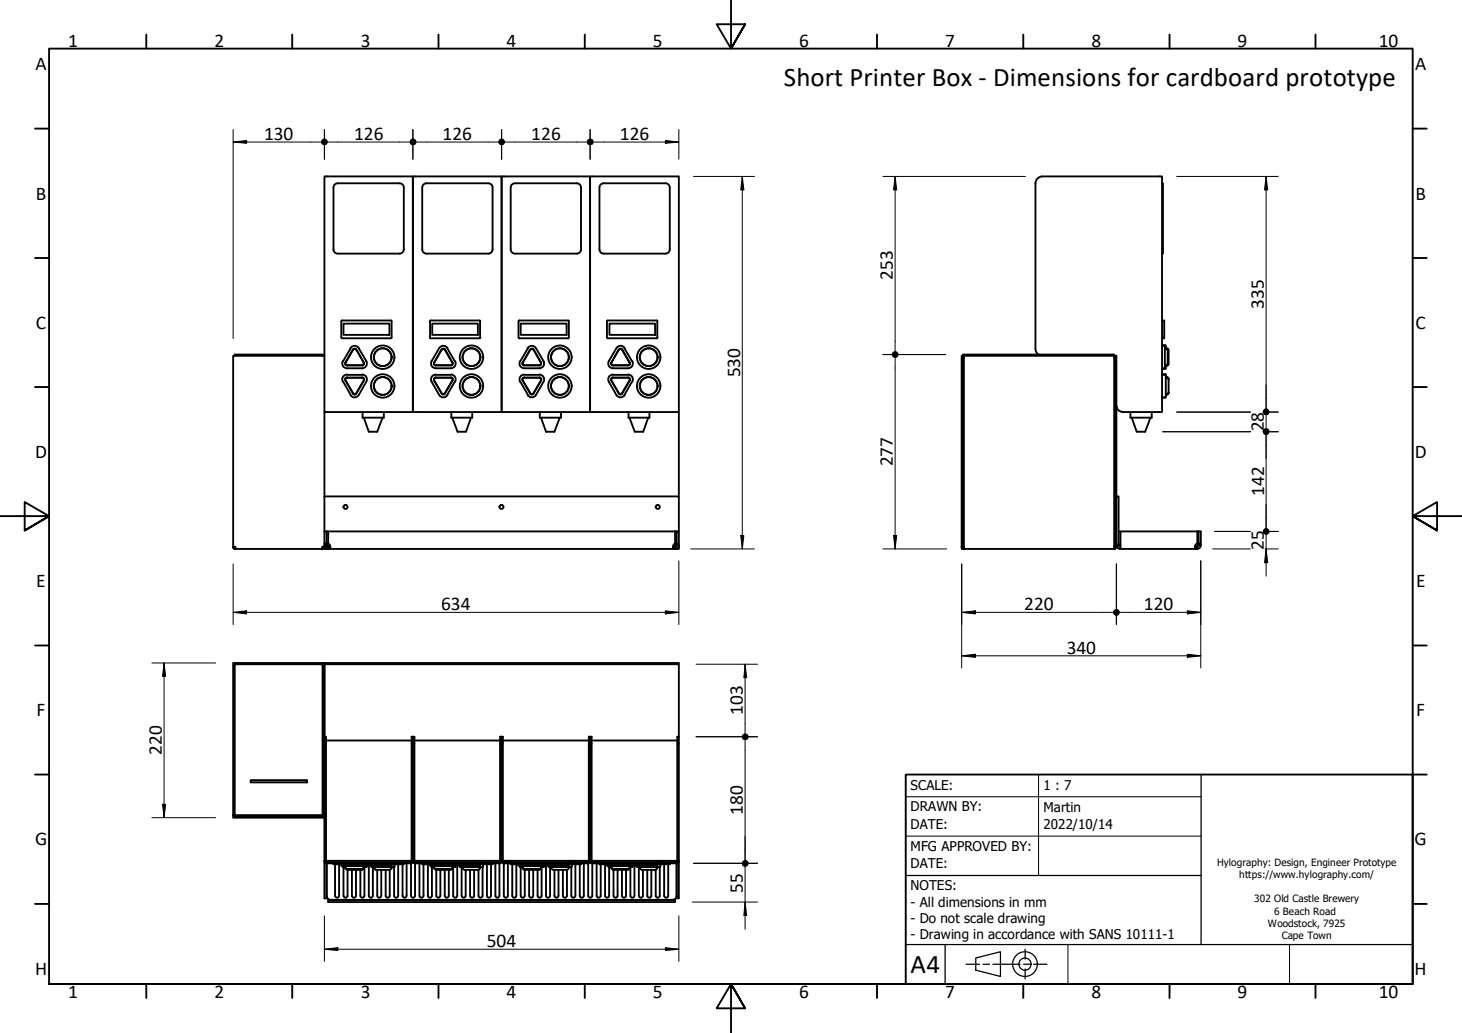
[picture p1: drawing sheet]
<svg xmlns="http://www.w3.org/2000/svg" width="297mm" height="210mm" viewBox="0 0 297 210" stroke-linecap="round" stroke-linejoin="round" font-family="sans-serif">
<!-- layer: Visible (Hylo) -->
<g fill="none" stroke="#000" stroke-width=".38">
<path d="M65.9 35.8h18v47.9h-18zM67.8 38.1v12.6a.86 .86 0 0 0 .8 .8h12.6M81.2 37.2a.86 .86 0 0 1 .8 .9M81.2 37.2h-12.6a.86 .86 0 0 0-.8 .9M82 38.1v12.6a.86 .86 0 0 1-.8 .8M83.9 35.8h18v47.9h-18zM85.8 38.1v12.6a.86 .86 0 0 0 .8 .8M86.6 37.2h12.6a.86 .86 0 0 1 .9 .9M86.6 37.2a.86 .86 0 0 0-.8 .9M100.1 38.1v12.6a.86 .86 0 0 1-.9 .8h-12.6M101.9 35.8h18v47.9h-18zM103.8 38.1v12.6a.86 .86 0 0 0 .8 .8h12.6"/>
<path d="M117.2 37.2a.86 .86 0 0 1 .8 .9M117.2 37.2h-12.6a.86 .86 0 0 0-.8 .9M118 38.1v12.6a.86 .86 0 0 1-.8 .8M119.9 35.8h18v47.9h-18zM121.8 38.1v12.6a.86 .86 0 0 0 .9 .8M122.6 37.2h12.6a.86 .86 0 0 1 .9 .9M122.7 37.2a.86 .86 0 0 0-.9 .9M136.1 38.1v12.6a.86 .86 0 0 1-.9 .8h-12.6M210.4 37.2v33.7a1.43 1.43 0 0 0 .6 1.2M211.8 35.8a1.43 1.43 0 0 0-1.4 1.5M211.8 35.8h24.3v47.9h-8.1M236.1 37.2h.2v14.3h-.2"/>
<path d="M47.7 72.3v-.3h17.8v.3M65.9 72.3h-18.5v38.8h.4v.4h17.7v-.4h.5M69.3 65.3v3.3l.2 .1h9.9M69.7 73.4a.98 .98 0 0 0 .8 1.4M69.7 77.6l1.5 2.6M69.8 65.8h9.3v2.2h-9.3zM70.2 73.6v.5l.3 .2M70.2 73.7a.35 .35 0 0 0 .3 .5M70.2 77.3l1.6 2.6M70.5 76.7a.35 .35 0 0 0-.3 .6M70.5 76.1a.98 .98 0 0 0-.8 1.5M70.5 76.7l-.2 .1-.2 .4 1.6 2.7"/>
<path d="M70.5 74.2h3.1M70.5 76.7h3.1M70.5 74.8h3.1M70.5 76.2h3.1M70.5 74.3h3.1M71.2 70.8a.98 .98 0 0 1 1.7 0l1.5 2.6M71.2 70.8l-1.5 2.6M71.7 80l.3 .2 .4-.2M71.7 71l.3-.2 .4 .2M71.7 71l-1.5 2.7M71.7 79.9a.35 .35 0 0 0 .6 0M71.7 71.1a.35 .35 0 0 1 .6 0"/>
<path d="M71.8 71l-1.6 2.7M72.4 71l1.5 2.7M73.6 76.7a.35 .35 0 0 1 .3 .6M73.6 76.7l.2 .1 .2 .4-1.6 2.7M73.6 76.1a.98 .98 0 0 1 .8 1.5l-1.5 2.6a.98 .98 0 0 1-1.7 .1M73.9 73.7a.35 .35 0 0 1-.3 .5M73.9 73.6v.5l-.3 .2M74.4 73.4a.98 .98 0 0 1-.8 1.4M79.4 65.1l.2 .2M79.4 65.1h-9.9l-.2 .2M79.6 65.3v3.3l-.2 .1M87.3 68.6l.2 .1"/>
<path d="M87.4 65.3v3.3M87.5 65.1l-.2 .2M87.5 65.1h9.9l.2 .2M87.7 77.6l1.5 2.6M87.7 73.4a.98 .98 0 0 0 .9 1.4h3a.98 .98 0 0 0 .9-1.4M87.8 65.8h9.3v2.2h-9.3zM88.2 73.6v.5l.3 .2 3.2-.1 .3-.3v-.3M88.2 77.3a.35 .35 0 0 1 .3-.6h3.1a.35 .35 0 0 1 .3 .6M88.5 76.2h3.1M88.6 76.7l-.3 .1-.2 .4 1.6 2.7M88.6 76.1a.98 .98 0 0 0-.9 1.5M89.2 70.8l-1.5 2.6"/>
<path d="M89.2 70.8a.98 .98 0 0 1 1.7 0M89.7 80l.4 .2 .3-.2M89.7 71l.4-.2 .3 .2M89.7 71l-1.5 2.7M89.8 79.9a.35 .35 0 0 0 .6 0M89.8 71.1a.35 .35 0 0 1 .6 0M90.4 71l1.5 2.7v.3l-.3 .2h-3a.35 .35 0 0 1-.4-.5M90.4 71l1.5 2.7M90.9 70.8l1.5 2.6M91.6 76.7l.3 .1 .1 .4-1.6 2.7M91.6 76.1a.98 .98 0 0 1 .9 1.5M91.9 77.3l-1.5 2.6"/>
<path d="M92.4 77.6l-1.5 2.6M97.5 65.3v3.3M97.6 68.6l-.2 .1h-9.9M105.3 65.3v3.3l.2 .1h9.9M105.7 73.4a.98 .98 0 0 0 .8 1.4M105.7 77.6l1.6 2.6M105.8 65.8h9.3v2.2h-9.3zM106.2 73.6v.5l.3 .2M106.2 73.7a.35 .35 0 0 0 .3 .5M106.2 77.3l1.6 2.6M106.5 76.7a.35 .35 0 0 0-.3 .6M106.5 76.1a.98 .98 0 0 0-.8 1.5"/>
<path d="M106.5 76.7l-.2 .1-.2 .4 1.6 2.7M106.6 74.2h3M106.6 76.7h3M106.6 74.8h3M106.6 76.2h3M106.6 74.3h3M107.2 70.8a.98 .98 0 0 1 1.7 0l1.5 2.6M107.3 70.8l-1.6 2.6M107.7 80l.3 .2 .4-.2M107.7 71l.3-.2 .4 .2M107.7 71l-1.5 2.7M107.7 79.9a.35 .35 0 0 0 .6 0"/>
<path d="M107.7 71.1a.35 .35 0 0 1 .6 0M107.8 71l-1.6 2.7M108.4 71l1.5 2.7M109.6 76.7a.35 .35 0 0 1 .3 .6M109.6 76.7l.2 .1 .2 .4-1.6 2.7M109.6 76.1a.98 .98 0 0 1 .8 1.5l-1.5 2.6a.98 .98 0 0 1-1.7 .1M109.9 73.7a.35 .35 0 0 1-.3 .5M109.9 73.6v.5l-.3 .2M110.4 73.4a.98 .98 0 0 1-.8 1.4M115.4 65.1l.2 .2M115.4 65.1h-9.9l-.2 .2M115.6 65.3v3.3l-.2 .1"/>
<path d="M123.3 65.3v3.3l.2 .1M123.5 65.1l-.2 .2M123.5 65.1h9.9l.2 .2M123.7 73.4a.98 .98 0 0 0 .9 1.4h3a.98 .98 0 0 0 .9-1.4M123.8 65.8h9.3v2.2h-9.3zM124.2 73.6v.5l.3 .2 3.2-.1 .3-.3v-.3M124.3 77.3a.35 .35 0 0 1 .2-.6h3.1a.35 .35 0 0 1 .3 .6M124.5 76.2h3.1M124.6 76.1a.98 .98 0 0 0-.9 1.5l1.5 2.6a.98 .98 0 0 0 1.7 .1M124.6 76.7l-.3 .1-.2 .4 1.6 2.7M125.7 80l.4 .2 .3-.2M125.7 71l.4-.2 .3 .2"/>
<path d="M125.7 71l-1.5 2.7M125.8 79.9a.35 .35 0 0 0 .6 0M125.8 71.1a.35 .35 0 0 1 .6 0M126.4 71l1.5 2.7v.3l-.3 .2h-3a.35 .35 0 0 1-.3-.5M126.4 71l1.6 2.7M126.9 70.8l1.5 2.6M126.9 70.8a.98 .98 0 0 0-1.7 0l-1.5 2.6M127.6 76.7l.3 .1 .1 .4-1.6 2.7M127.6 76.1a.98 .98 0 0 1 .9 1.5M127.9 77.3l-1.5 2.6M128.4 77.6l-1.5 2.6M133.5 65.3v3.3"/>
<path d="M133.6 68.6l-.2 .1h-9.9M195.6 72.7h.2M195.6 72.5h.2M195.8 72.3h-.2v-.3h30.8v.3M226.3 72.5l.3 .2M226.4 72.3h-30.6v38.8M226.4 72.7h.2M226.4 72.3v38.8M226.4 72.2l.2 .1M236.1 65.1h.4v3.6h-.4M236.1 70.3h.5l.1 .1M236.1 76.2h.6"/>
<path d="M236.1 75h.6M236.1 70.1h.6M236.1 76h.6M236.7 70.9a.42 .42 0 0 1 .5 .4M236.7 70.4v4.3M236.7 76.1l.2 .2M236.7 70.1l.2 .2M236.7 76l.2 .1M236.7 74.7l-.1 .1h-.5M236.9 76.7a.42 .42 0 0 1 .5 .4M236.9 76.3v4.4l-.2 .1M236.9 70.8a.42 .42 0 0 1 .5 .3"/>
<path d="M236.9 74.2v.6l-.2 .2M236.9 76.6a.42 .42 0 0 1 .5 .4M236.9 70.3v.6M236.9 76.2v.1M237.2 71.2v2.7M237.2 73.9a.42 .42 0 0 1-.5 .3M237.4 71.2v2.8a.42 .42 0 0 1-.5 .3M237.4 77v2.8a.42 .42 0 0 1-.5 .4M237.4 79.8a.42 .42 0 0 1-.5 .3M65.9 83.7v24.3M73.7 83.7v1.2h4.3v-1.2M73.9 84.9l1 2.8h1.7l1.1-2.8"/>
<path d="M89.2 80.3a.98 .98 0 0 0 1.7 0M91.7 83.7v1.2h4.2v-1.2M91.9 84.9l1.1 2.8h1.7l1-2.8M109.7 83.7v1.2h4.3v-1.2M109.9 84.9l1 2.8h1.7l1.1-2.8M127.7 83.7v1.2h4.3v-1.2M127.9 84.9l1.1 2.8h1.7l1-2.8M137.9 83.7v17.2M226.9 82.6a1.11 1.11 0 0 0 1.1 1.1M229.7 83.7v1.2h4.3v-1.2M229.9 84.9l1 2.8h1.8l1-2.8M236.1 80.7h.6"/>
<path d="M236.1 80.8h.6M236.9 80.6l-.2 .1M47.3 111.1l.1 .3 .4 .2M47.6 111.1l.2 .3M65.7 111.1l-.3 .3M65.9 111.1l-.2 .4-.3 .1M65.9 108v2.8h.5v-.3h-.5M65.9 108h.5v2.5M65.9 100.9h72v7.1M66.2 111.4h-.3v.1h.5M66.4 110.3a.86 .86 0 0 0 .7 .9M66.4 108h71.1"/>
<path d="M66.4 111.5h71.1M66.5 110.8l-.1 .1 .3 .3M66.6 110.4a.75 .75 0 0 1 .4 1.1v-.3M66.7 111.2v.3a.76 .76 0 0 1-.8-.7v.6M66.7 108v2.5M66.7 111v.2M66.7 111.2h.3M67.1 111.1l-.1 .1M136.7 111.1l.1 .1M136.8 111.2h.4M137.2 108v2.5M137.2 111v.2"/>
<path d="M137.2 110.4a.75 .75 0 0 0-.4 1.1v-.3M137.4 110.8l.1 .1-.3 .3M137.5 108v2.8h.4v-.3h-.4M137.5 108h.4v2.5M137.5 110.3a.86 .86 0 0 1-.8 .9M137.7 111.4h.2v.1h-.4M137.9 111.1v-.3a.76 .76 0 0 1-.7 .7v-.3M137.9 111.1v.3M195.4 111.1l.2 .4 .3 .1M195.4 111.1v.4h.4v-.4M195.4 111.1v-38.8h.2v38.8M195.4 111.1h.4"/>
<path d="M195.6 111.1l.3 .3M226.4 111.1v.4h-30.6M226.4 111.1h.4v-38.8h-.2v38.8M226.6 111.1l-.3 .3M226.8 111.1l-.2 .4-.3 .1M226.8 100.9h.5v9.9h-.5M226.8 110.7a.79 .79 0 0 0 .8 .8M227.3 110.7l.3 .4M227.3 108h.3M227.3 110.3l.3 .7M242.8 111.1l.1 .1M243.2 111.2v.3"/>
<path d="M243.2 111.2h-.3v.3h.3M243.3 108h-15.7v3.5h15.3a.74 .74 0 0 1 .3-1.1M243.3 108h.7v2.5M243.3 108v2.5M243.5 110.5h.5v.3h-.5zM243.5 110.8v.2l-.3 .2M243.5 108v2.5M243.5 110.3a.86 .86 0 0 1-.7 .9M244 110.8a.76 .76 0 0 1-.8 .7M47.4 135.2h.2v30.5h-.2zM47.6 135.2h.1M47.7 135h-.3v-.3h18.5v.3h-.4"/>
<path d="M47.7 135h17.8v30.6h-17.8zM65.5 135.2h.2M65.9 134.7h72v.3M50.9 158.5h11.5v.5h-11.5zM62.3 158.5v.5M66.2 150.5h17.4M83.9 151.2v-1.5h-.3v25.2M84.2 150.5h17.4M101.9 151.2v-1.5h-.3v25.2M102.2 150.5h17.4M119.9 151.2v-1.5h-.3v25.2M120.2 150.5h17.4"/>
<path d="M137.9 149.7v-14.7h-72v47.5h.5v-7.1M47.6 165.7h.2v.2M65.7 165.7h-.2v.2M65.9 174.9l.1 .3 .5 .3M65.9 165.7h-.2v-30.5h.2v14.5h.3v25.2M65.9 165.9h-18.5v.3h18.5M66.2 174.9l.3 .3h16.9M66.2 174.9h17.4M66.4 174.9v.3M66.4 175.4h17M66.5 174.9v.3M66.8 174.9v.3"/>
<path d="M67.8 175.4v.2h14.2v-.2M68.1 175.6v6.4M68.9 175.6v6.4M69.3 175.6v.3h10.3v-.3M69.3 174.9v.3M69.5 175.9l.2 .2M69.5 176l.2 .2M69.6 175.9v.1M69.7 176.2h.5l.3 .4M69.7 176h4.7M69.8 176.2v5.8M70.2 176v.5l.3 .2"/>
<path d="M70.5 176.6h3.1M70.5 176.8h3.1M70.6 176.8v5.2M71.5 176.8v5.2M72.3 176.8v5.2M73.2 176.8v5.2M73.9 176v.5l-.3 .2M74 176.2v5.8M74.5 176l-.1 .2h-.5l-.3 .4M74.5 175.9l-.1 .2M74.5 175.9v.1M74.9 175.9v6.1"/>
<path d="M75.4 176l.1 .2M75.4 175.9v.1M75.5 176.2h4.5M75.8 176.2v5.8M76 176.2l.1 .3 .3 .2M76.3 176.8h2.9v5.2M76.6 176.8v5.2M77.5 176.8v5.2M78.4 176.8v5.2M79.6 176.2l-.1 .3-.3 .2M79.6 174.9v.3M80.1 176.1v5.9"/>
<path d="M80.1 175.6v.4M80.2 174.9v.3M80.2 176l-.2 .2M80.9 175.6v6.4M81.8 175.6v6.4M82.6 175.4v6.6M83.3 174.9v.3M83.5 175.4v6.6M83.6 174.9l-.2 .3M83.9 174.9l-.2 .5-.3 .1M84.2 174.9v-25.2h-.3v25.2l.1 .3 .4 .3M84.2 174.9h17.4"/>
<path d="M84.2 174.9l.2 .3M84.3 174.9v.3M84.3 175.4v6.6M84.5 175.4h16.9M84.5 174.9v.3h16.9M84.8 174.9v.3M85.2 175.4v6.6M85.8 175.4v.2h14.3v-.2M86 175.6v6.4M86.9 175.6v6.4M87.4 175.6v.3h10.1v-.3M87.4 174.9v.3"/>
<path d="M87.6 175.9l.1 .2M87.6 176l.1 .2M87.6 175.9v.1M87.7 176.2h.5l.3 .4h3.1l.2-.1 .1-.3h.5M87.7 176h4.7M87.8 176.2v5.8M88.2 176v.5l.4 .2M88.5 176.8h3.1M88.6 176.8v5.2M89.5 176.8v5.2M90.4 176.8v5.2M91.2 176.8v5.2"/>
<path d="M91.9 176v.5l-.3 .2M92.1 176.2v5.8M92.5 175.9v.1M92.6 175.9l-.2 .2M92.6 176l-.2 .2M92.9 175.9v6.1M93.3 176l.2 .2h4.5l.2-.2M93.4 175.9v.1M93.8 176.2v5.8M94 176.2v.3l.3 .2M94.4 176.8h2.8v5.2M94.6 176.8v5.2"/>
<path d="M95.5 176.8v5.2M96.3 176.8v5.2M97.5 176.2v.3l-.3 .2M97.5 174.9v.3M98 176.1v5.9M98.2 174.9v.3M98.2 175.6v.4M98.9 175.6v6.4M99.8 175.6v6.4M100.6 175.4v6.6M101.3 174.9v.3M101.5 175.4v6.6"/>
<path d="M101.6 174.9l-.2 .3M101.9 174.9l.1 .3 .5 .3M101.9 174.9v-25.2h.3v25.2h17.4M101.9 174.9l-.2 .5-.3 .1M102.2 174.9l.3 .3h16.9M102.4 174.9v.3M102.4 175.4v6.6M102.4 175.4h17M102.5 174.9v.3M102.7 174.9v.3M103.2 175.4v6.6M103.8 175.4v.2h14.2v-.2"/>
<path d="M104.1 175.6v6.4M104.9 175.6v6.4M105.3 175.6v.3h10.3v-.3M105.3 174.9v.3M105.5 175.9l.2 .2M105.5 176l.2 .2M105.6 175.9v.1M105.7 176.2h.5l.3 .4M105.7 176h4.7M105.8 176.2v5.8M106.2 176v.5l.3 .2M106.6 176.6h3"/>
<path d="M106.6 176.8h3M106.6 176.8v5.2M107.5 176.8v5.2M108.3 176.8v5.2M109.2 176.8v5.2M109.9 176v.5l-.3 .2M110 176.2v5.8M110.4 176.2h-.5l-.3 .4M110.6 175.9l-.2 .2M110.6 176l-.2 .2M110.6 175.9v.1M110.9 175.9v6.1"/>
<path d="M111.4 176l.1 .2M111.4 175.9v.1M111.5 176.2h4.5M111.8 176.2v5.8M112 176.2l.1 .3 .3 .2M112.3 176.8h2.9v5.2M112.6 176.8v5.2M113.5 176.8v5.2M114.4 176.8v5.2M115.6 176.2l-.1 .3-.3 .2M115.6 174.9v.3M116.1 176.1v5.9"/>
<path d="M116.1 175.6v.4M116.2 174.9v.3M116.2 176l-.2 .2M116.9 175.6v6.4M117.8 175.6v6.4M118.6 175.4v6.6M119.3 174.9v.3M119.5 175.4v6.6M119.6 174.9l-.2 .3M120 174.9l-.3 .5-.3 .1M120.2 174.9v-25.2h-.3v25.2l.3 .5 .2 .1M120.2 174.9h17.4"/>
<path d="M120.2 174.9l.2 .3M120.3 174.9v.3M120.3 175.4v6.6M120.5 174.9v.3h16.9l.2-.3M120.5 175.4h16.9M120.8 174.9v.3M121.2 175.4v6.6M121.8 175.4v.2h14.3v-.2M122 175.6v6.4M122.9 175.6v6.4M123.3 175.6v.3h10.2v-.3M123.3 174.9v.3"/>
<path d="M123.6 175.9l.1 .2M123.6 176l.1 .2M123.6 175.9v.1M123.7 176h4.7M123.8 176.2v5.8M124.2 176l.1 .5 .3 .2M124.5 176.8h3.1M124.7 176.8v5.2M125.5 176.8v5.2M126.4 176.8v5.2M127.2 176.8v5.2M128 176l-.1 .5-.3 .2"/>
<path d="M128.1 176.2v5.8M128.5 175.9v.1M128.6 176l-.6 .2-.2 .3-.2 .1h-3.1l-.3-.4h-.5M128.6 175.9l-.2 .2M128.9 175.9v6.1M129.3 176l.2 .2h4.5M129.3 175.9v.1M129.8 176.2v5.8M130 176.2v.3l.3 .2M130.4 176.8h2.8v5.2M130.6 176.8v5.2M131.5 176.8v5.2"/>
<path d="M132.3 176.8v5.2M133.5 176.2v.3l-.3 .2M133.5 174.9v.3M134 176.1v5.9M134.2 174.9v.3M134.2 175.6v.4M134.2 176l-.2 .2M134.9 175.6v6.4M135.8 175.6v6.4M137.4 174.9v.3M137.6 174.9v-25.2h.3v32.8h-.4v-7.1M137.9 174.9l-.2 .5-.3 .1"/>
<path d="M66.4 182a.86 .86 0 0 0 .8 .9M66.7 182.9h70.5v.4h-70.5zM68.1 182a.41 .41 0 0 0 .4 .4 .41 .41 0 0 0 .4-.4M69.8 182a.41 .41 0 0 0 .4 .4 .41 .41 0 0 0 .4-.4M71.5 182a.41 .41 0 0 0 .4 .4 .41 .41 0 0 0 .4-.4M73.2 182a.41 .41 0 0 0 .4 .4 .41 .41 0 0 0 .4-.4M74.9 182a.41 .41 0 0 0 .4 .4 .41 .41 0 0 0 .5-.4M76.6 182a.41 .41 0 0 0 .5 .4 .41 .41 0 0 0 .4-.4M78.4 182a.41 .41 0 0 0 .4 .4 .41 .41 0 0 0 .4-.4M80.1 182a.41 .41 0 0 0 .4 .4 .41 .41 0 0 0 .4-.4M81.8 182a.41 .41 0 0 0 .4 .4 .41 .41 0 0 0 .4-.4M83.5 182a.41 .41 0 0 0 .4 .4 .41 .41 0 0 0 .4-.4"/>
<path d="M85.2 182a.41 .41 0 0 0 .4 .4 .41 .41 0 0 0 .4-.4M86.9 182a.41 .41 0 0 0 .4 .4 .41 .41 0 0 0 .5-.4M88.6 182a.41 .41 0 0 0 .5 .4 .41 .41 0 0 0 .4-.4M90.4 182a.41 .41 0 0 0 .4 .4 .41 .41 0 0 0 .4-.4M92.1 182a.41 .41 0 0 0 .4 .4 .41 .41 0 0 0 .4-.4M93.8 182a.41 .41 0 0 0 .4 .4 .41 .41 0 0 0 .4-.4M95.5 182a.41 .41 0 0 0 .4 .4 .41 .41 0 0 0 .4-.4M97.2 182a.41 .41 0 0 0 .4 .4 .41 .41 0 0 0 .4-.4M98.9 182a.41 .41 0 0 0 .4 .4 .41 .41 0 0 0 .5-.4M100.6 182a.41 .41 0 0 0 .5 .4 .41 .41 0 0 0 .4-.4M102.4 182a.41 .41 0 0 0 .4 .4 .41 .41 0 0 0 .4-.4M104.1 182a.41 .41 0 0 0 .4 .4 .41 .41 0 0 0 .4-.4"/>
<path d="M105.8 182a.41 .41 0 0 0 .4 .4 .41 .41 0 0 0 .4-.4M107.5 182a.41 .41 0 0 0 .4 .4 .41 .41 0 0 0 .4-.4M109.2 182a.41 .41 0 0 0 .4 .4 .41 .41 0 0 0 .4-.4M110.9 182a.41 .41 0 0 0 .4 .4 .41 .41 0 0 0 .5-.4M112.6 182a.41 .41 0 0 0 .5 .4 .41 .41 0 0 0 .4-.4M114.4 182a.41 .41 0 0 0 .4 .4 .41 .41 0 0 0 .4-.4M116.1 182a.41 .41 0 0 0 .4 .4 .41 .41 0 0 0 .4-.4M117.8 182a.41 .41 0 0 0 .4 .4 .41 .41 0 0 0 .4-.4M119.5 182a.41 .41 0 0 0 .4 .4 .41 .41 0 0 0 .4-.4M121.2 182a.41 .41 0 0 0 .4 .4 .41 .41 0 0 0 .4-.4M122.9 182a.41 .41 0 0 0 .4 .4 .41 .41 0 0 0 .5-.4M124.7 182a.41 .41 0 0 0 .4 .4 .41 .41 0 0 0 .4-.4"/>
<path d="M126.4 182a.41 .41 0 0 0 .4 .4 .41 .41 0 0 0 .4-.4M128.1 182a.41 .41 0 0 0 .4 .4 .41 .41 0 0 0 .4-.4M129.8 182a.41 .41 0 0 0 .4 .4 .41 .41 0 0 0 .4-.4M131.5 182a.41 .41 0 0 0 .4 .4 .41 .41 0 0 0 .4-.4M133.2 182a.41 .41 0 0 0 .4 .4 .41 .41 0 0 0 .4-.4M134.9 182a.41 .41 0 0 0 .5 .4 .41 .41 0 0 0 .4-.4M137.5 182a.86 .86 0 0 1-.9 .9"/>
<circle cx="77.8" cy="78.4" r="1.81"/>
<circle cx="77.8" cy="72.6" r="1.81"/>
<circle cx="77.8" cy="78.4" r="2.38"/>
<circle cx="77.8" cy="72.6" r="2.38"/>
<circle cx="95.8" cy="78.4" r="1.81"/>
<circle cx="95.8" cy="72.6" r="1.81"/>
<circle cx="95.8" cy="78.4" r="2.38"/>
<circle cx="95.8" cy="72.6" r="2.38"/>
<circle cx="113.8" cy="72.6" r="1.81"/>
<circle cx="113.8" cy="78.4" r="1.81"/>
<circle cx="113.8" cy="78.4" r="2.38"/>
<circle cx="113.8" cy="72.6" r="2.38"/>
<circle cx="131.8" cy="78.4" r="1.81"/>
<circle cx="131.8" cy="72.6" r="1.81"/>
<circle cx="131.8" cy="72.6" r="2.38"/>
<circle cx="131.8" cy="78.4" r="2.38"/>
<circle cx="70.2" cy="103" r=".41"/>
<circle cx="101.9" cy="103" r=".41"/>
<circle cx="133.6" cy="103" r=".41"/>
</g>
<!-- layer: Border (Hylo) -->
<g fill="none" stroke="#000" stroke-width=".38">
<path d="M148.5 -.1v10l-2.9-5h5.8l-2.9 5 2.9-5M29.7 7v2.9M59.4 7v2.9M89.1 7v2.9M118.8 7v2.9M178.2 7v2.9M207.9 7v2.9M237.6 7v2.9M267.3 7v2.9M7.1 26.1h2.9M287 26.1h2.9M7.1 52.4h2.9"/>
<path d="M287 52.4h2.9M7.1 78.6h2.9M287 78.6h2.9M0 104.9h10l-5-2.9v5.8l5-2.9-5 2.9M297 104.9h-10l5-2.9v5.8l-5-2.9 5 2.9M7.1 131.2h2.9M287 131.2h2.9M7.1 157.4h2.9M287 157.4h2.9M7.1 183.7h2.9M10 199.9v-190h277v190h-277h277M29.7 199.9v2.9"/>
<path d="M59.4 199.9v2.9M89.1 199.9v2.9M118.8 199.9v2.9M178.2 199.9v2.9M207.9 199.9v2.9M237.6 199.9v2.9M267.3 199.9v2.9M287 183.7h2.9M151.4 204.9l-2.9-5 2.9 5h-5.8l2.9-5v10"/>
</g>
<!-- layer: Title (Hylo) -->
<g fill="none" stroke="#000" stroke-width=".25">
<path d="M244 157.4v34.5M184 177.9h60M184 191.9h103M192 191.9v8M196.3 195.9h2.7M198.2 194.7l5.1-1.3v5l-5.1-1.3zM199.7 195.9h1.3M201.7 195.9h5.6M208 195.9h1.3M208.3 192.9v2M208.3 196.9v2M210 195.9h2.7"/>
<circle cx="208.2" cy="195.9" r="2.51"/>
<circle cx="208.2" cy="195.9" r="1.24"/>
</g>
<path d="M211 157.4v20.5M184 169.9h60M184 161.9h60M217 191.9v8M262 191.9v8" fill="none" stroke="#000" stroke-width=".2"/>
<path d="M184 157.4h103v42.5h-103z" fill="none" stroke="#000" stroke-width=".38"/>
<!-- layer: Dimension (Hylo) -->
<g fill="none" stroke="#000" stroke-width=".2">
<path d="M47.4 28.9l2.7-.4v.6zM47.4 28.9h17.8M47.4 26.3v42.5M65.9 26.3v6.1M66.6 28.9h16.6M83.9 26.3v6.1M84.6 28.9h16.6M101.9 26.3v6.1M102.6 28.9h16.7M119.9 26.3v6.1M120.6 28.9h17.3M135.2 28.5l2.7 .4-2.7 .2z"/>
<path d="M137.9 26.3v6.1M140.9 35.8h12.4M150.8 35.8l.3 2.8h-.6zM150.8 35.8v75.7M179.4 35.8h28.9M181.9 35.8l.3 2.8h-.7zM181.9 35.8v35.5M239.1 35.8h20.6M257.2 35.8l.4 2.8h-.7zM257.2 35.8v47.2M179.4 72h12.8M181.9 72.7v38.8"/>
<path d="M236.2 87.7h17.9M239.1 83.7h15M257 87.7h2.7M257 83.7h2.7M257.2 83.7v4M257.2 88.4v18.9M47.4 114.6v12.3M137.9 114v12.9M140.3 111.5h13M150.5 108.8h.6l-.3 2.7zM179.4 111.5h12.9M181.5 108.8h.7l-.3 2.7z"/>
<path d="M195.4 114.6v21.1M226.8 114.6v12.3M244 114v21.7M246.4 111.5h7.7M246.8 108h7.3M257 111.5h2.7M257 108h2.7M257.2 111.5l.4 2.8h-.7zM257.2 108v9.1M30.9 134.7h12.9M33.3 134.7l.4 2.7h-.7zM33.3 134.7v31.5"/>
<path d="M47.4 124.4l2.7-.3v.6zM47.4 124.4h90.5M135.2 124.1l2.7 .3-2.7 .3zM141.4 135h12.5M151.4 135l.3 2.7h-.6zM151.4 135v14M195.4 133.3l2.8-.4v.7zM195.4 124.4l2.8-.3v.6zM195.4 133.3h48.6M195.4 124.4h30.7M227.5 124.4h16.5M241.2 132.9l2.8 .4-2.8 .3z"/>
<path d="M241.2 124.1l2.8 .3-2.8 .3zM141.4 149.7h12.5M151.4 150.4v24.3M30.9 166.2h12.9M33 163.4h.7l-.4 2.8zM140.9 175.4h13M151.4 175.4v13.4M65.9 192.9l2.7-.3v.5zM65.9 186.1v9.3M65.9 192.9h72M135.2 192.6l2.7 .3-2.7 .2zM137.9 186.1v9.3"/>
<path d="M140.7 183.3h13.2M151.4 183.3l.3 2.7h-.6z"/>
</g>
<g fill="#000">
<path d="M47.4 28.9l2.7-.4v.6z" fill-rule="evenodd"/>
<path d="M135.2 28.5l2.7 .4-2.7 .2z" fill-rule="evenodd"/>
<path d="M150.8 35.8l.3 2.8h-.6z" fill-rule="evenodd"/>
<path d="M181.9 35.8l.3 2.8h-.7z" fill-rule="evenodd"/>
<path d="M257.2 35.8l.4 2.8h-.7z" fill-rule="evenodd"/>
<path d="M150.5 108.8h.6l-.3 2.7z" fill-rule="evenodd"/>
<path d="M181.5 108.8h.7l-.3 2.7z" fill-rule="evenodd"/>
<path d="M257.2 111.5l.4 2.8h-.7z" fill-rule="evenodd"/>
<path d="M33.3 134.7l.4 2.7h-.7z" fill-rule="evenodd"/>
<path d="M47.4 124.4l2.7-.3v.6z" fill-rule="evenodd"/>
<path d="M135.2 124.1l2.7 .3-2.7 .3z" fill-rule="evenodd"/>
<path d="M151.4 135l.3 2.7h-.6z" fill-rule="evenodd"/>
<path d="M195.4 133.3l2.8-.4v.7z" fill-rule="evenodd"/>
<path d="M195.4 124.4l2.8-.3v.6z" fill-rule="evenodd"/>
<path d="M241.2 132.9l2.8 .4-2.8 .3z" fill-rule="evenodd"/>
<path d="M241.2 124.1l2.8 .3-2.8 .3z" fill-rule="evenodd"/>
<path d="M33 163.4h.7l-.4 2.8z" fill-rule="evenodd"/>
<path d="M65.9 192.9l2.7-.3v.5z" fill-rule="evenodd"/>
<path d="M135.2 192.6l2.7 .3-2.7 .2z" fill-rule="evenodd"/>
<path d="M151.4 183.3l.3 2.7h-.6z" fill-rule="evenodd"/>
<circle cx="65.9" cy="28.8" r=".69"/>
<circle cx="83.9" cy="28.8" r=".69"/>
<circle cx="101.9" cy="28.8" r=".69"/>
<circle cx="119.9" cy="28.8" r=".69"/>
<circle cx="181.9" cy="72" r=".67"/>
<circle cx="181.9" cy="72.1" r=".67"/>
<circle cx="257.2" cy="83.7" r=".67"/>
<circle cx="257.2" cy="87.7" r=".67"/>
<circle cx="257.2" cy="108" r=".67"/>
<circle cx="226.8" cy="124.4" r=".69"/>
<circle cx="226.9" cy="124.4" r=".67"/>
<circle cx="151.4" cy="149.7" r=".69"/>
<circle cx="151.4" cy="149.7" r=".71"/>
<circle cx="151.4" cy="175.4" r=".69"/>
</g>
<g font-size="5.5">
<text x="159.3" y="17.4">Short Printer Box - Dimensions for cardboard prototype</text>
<text x="185" y="197.6">A4</text>
</g>
<g font-size="3.9">
<text x="13.8" y="9.5">1</text>
<text x="43.6" y="9.5">2</text>
<text x="73.3" y="9.5">3</text>
<text x="102.9" y="9.5">4</text>
<text x="132.7" y="9.5">5</text>
<text x="162.4" y="9.5">6</text>
<text x="192" y="9.5">7</text>
<text x="221.7" y="9.5">8</text>
<text x="251.5" y="9.5">9</text>
<text x="280.2" y="9.5">10</text>
<text x="7.2" y="14.3">A</text>
<text x="287.5" y="14.3">A</text>
<text x="53.7" y="28.4">130</text>
<text x="71.9" y="28.4">126</text>
<text x="89.9" y="28.4">126</text>
<text x="107.9" y="28.4">126</text>
<text x="125.9" y="28.4">126</text>
<text x="7.3" y="40.5">B</text>
<text x="287.6" y="40.5">B</text>
<text x="181.4" y="56.9" transform="rotate(-90 181.4 56.9)">253</text>
<text x="256.8" y="62.8" transform="rotate(-90 256.8 62.8)">335</text>
<text x="7.3" y="66.8">C</text>
<text x="287.6" y="66.8">C</text>
<text x="150.4" y="76.7" transform="rotate(-90 150.4 76.7)">530</text>
<text x="256.8" y="87.7" transform="rotate(-90 256.8 87.7)">28</text>
<text x="7.1" y="93">D</text>
<text x="181.4" y="94.8" transform="rotate(-90 181.4 94.8)">277</text>
<text x="287.5" y="93">D</text>
<text x="256.9" y="100.8" transform="rotate(-90 256.9 100.8)">142</text>
<text x="256.8" y="111.8" transform="rotate(-90 256.8 111.8)">25</text>
<text x="7.4" y="119.3">E</text>
<text x="287.7" y="119.3">E</text>
<text x="89.7" y="124">634</text>
<text x="208.1" y="124">220</text>
<text x="232.4" y="124">120</text>
<text x="216.7" y="132.8">340</text>
<text x="7.4" y="145.5">F</text>
<text x="150.9" y="145.3" transform="rotate(-90 150.9 145.3)">103</text>
<text x="287.7" y="145.5">F</text>
<text x="32.9" y="153.5" transform="rotate(-90 32.9 153.5)">220</text>
<text x="150.9" y="165.6" transform="rotate(-90 150.9 165.6)">180</text>
<text x="7.1" y="171.8">G</text>
<text x="287.4" y="171.8">G</text>
<text x="150.9" y="181.4" transform="rotate(-90 150.9 181.4)">55</text>
<text x="98.9" y="192.4">504</text>
<text x="7.1" y="198">H</text>
<text x="13.8" y="202.8">1</text>
<text x="43.6" y="202.8">2</text>
<text x="73.3" y="202.8">3</text>
<text x="102.9" y="202.8">4</text>
<text x="132.7" y="202.8">5</text>
<text x="162.4" y="202.8">6</text>
<text x="192" y="202.8">7</text>
<text x="221.7" y="202.8">8</text>
<text x="251.5" y="202.8">9</text>
<text x="280.2" y="202.8">10</text>
<text x="287.4" y="198">H</text>
</g>
<g font-size="2.7">
<text x="185" y="160.4">SCALE:</text>
<text x="212" y="160.4">1 : 7</text>
<text x="185" y="164.9">DRAWN BY:</text>
<text x="212" y="164.9">Martin</text>
<text x="185" y="168.4">DATE:</text>
<text x="185" y="172.9">MFG APPROVED BY:</text>
<text x="212" y="168.5">2022/10/14</text>
<text x="185" y="176.4">DATE:</text>
<text x="185" y="180.9">NOTES:</text>
<text x="185" y="184.2">- All dimensions in mm</text>
<text x="185" y="187.6">- Do not scale drawing</text>
<text x="185" y="190.9">- Drawing in accordance with SANS 10111-1</text>
</g>
<g font-size="2">
<text x="247.3" y="176">Hylography: Design, Engineer Prototype</text>
<text x="251.8" y="178.5">https://www.hylography.com/</text>
<text x="254.8" y="183.4">302 Old Castle Brewery</text>
<text x="258.9" y="185.8">6 Beach Road</text>
<text x="257.6" y="188.3">Woodstock, 7925</text>
<text x="260.4" y="190.8">Cape Town</text>
</g>
</svg>
